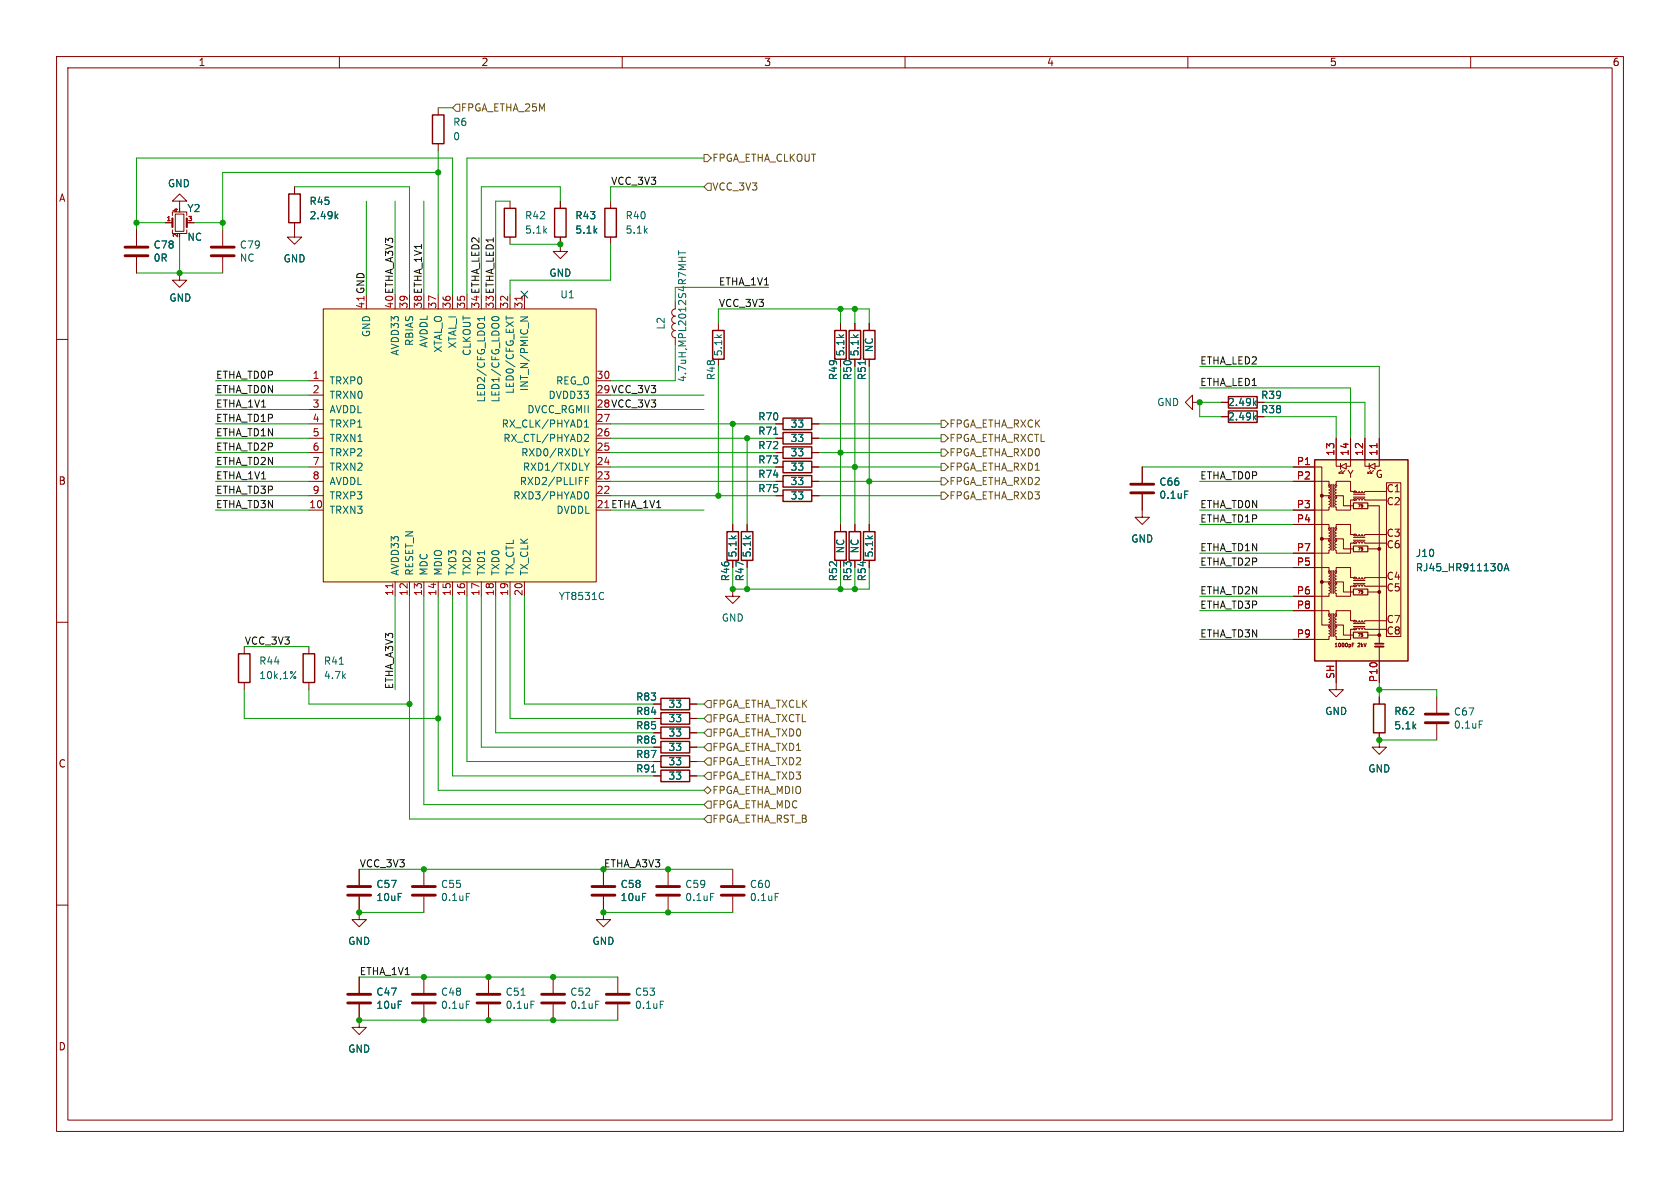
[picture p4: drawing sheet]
<svg xmlns="http://www.w3.org/2000/svg" width="297mm" height="210mm" viewBox="0 0 297 210" stroke-linecap="round" stroke-linejoin="round" font-family="sans-serif">
<g fill="none" stroke="#840000" stroke-width=".18">
<path d="M10 10h277v190h-277zM12 12h273v186h-273zM60 10v2M77.5 19.1v1.2M110 10v2M160 10v2M210 10v2M260 10v2M31.7 35.6h1.3l-1.3-1.3-1.2 1.3h1.2v1.2M77.5 25.4v1.3M24.1 40.6v2.8M24.1 45.5v2.8"/>
<path d="M31.7 48.3v1.2h1.3l-1.3 1.3-1.2-1.3h1.2M127 57.2v1.2M10 60h2M127 63.5v1.3M210.8 71.1v-1.2l-1.3 1.2 1.3 1.3v-1.3h1.3M215.9 71.1h1.3M215.9 73.7h1.3M222.2 71.1h1.3M222.2 73.7h1.3M148.6 92.7v1.3M148.6 99.1v1.2M151.1 92.7v1.3"/>
<path d="M10 110h2M236.2 120.7v1.2h1.3l-1.3 1.3-1.3-1.3h1.3M243.8 123.2v1.3M243.8 129.5v1.3M74.9 153.7v2.8M74.9 158.5v2.8M10 160h2M97.8 172.7v2.8M97.8 177.5v2.8M109.2 172.7v2.8M109.2 177.5v2.8"/>
</g>
<path d="M76.5 20.3h2v5.1h-2zM126 58.4h2v5.1h-2zM217.2 70.1h5v2h-5zM217.2 72.6h5v2.1h-5zM147.6 94h2v5.1h-2zM150.1 94h2v5.1h-2zM242.8 124.5h2.1v5h-2.1z" fill="none" stroke="#840000" stroke-width=".25"/>
<path d="M22.1 45.2h4.1M22.1 43.7h4.1M72.9 158.2h4.1M72.9 156.7h4.1M95.8 177.3h4M95.8 175.8h4M107.2 177.3h4.1M107.2 175.8h4.1" fill="none" stroke="#840000" stroke-width=".51"/>
<path d="M221.7 71.2l.4 .5M221.7 73.8l.4 .4M222.1 70.9l-.5 .4M222.1 73.4l-.5 .5M82.4 157.9h.6M105.3 177h.6M116.7 177h.6" fill="none" stroke="#006464" stroke-width=".18"/>
<path d="M232.4 81.3h16.5v35.5h-16.5z" fill="#ffffc2"/>
<g fill="#840000" stroke="#840000" stroke-width=".18">
<circle cx="243.8" cy="97" r=".25"/>
<circle cx="243.8" cy="104.6" r=".25"/>
<circle cx="243.8" cy="112.3" r=".25"/>
<circle cx="233.7" cy="87.6" r=".25"/>
<circle cx="233.7" cy="95.2" r=".25"/>
<circle cx="233.7" cy="102.9" r=".25"/>
<circle cx="239.5" cy="86.8" r=".08"/>
<circle cx="239.5" cy="88.4" r=".08"/>
<circle cx="239.5" cy="94.5" r=".08"/>
<circle cx="239.5" cy="96" r=".08"/>
<circle cx="239.5" cy="102.1" r=".08"/>
<circle cx="239.5" cy="103.7" r=".08"/>
<circle cx="239.5" cy="109.7" r=".08"/>
<circle cx="239.5" cy="111.3" r=".08"/>
<circle cx="236.2" cy="85.9" r=".08"/>
<circle cx="236.2" cy="87.9" r=".08"/>
<circle cx="236.2" cy="93.5" r=".08"/>
<circle cx="236.2" cy="95.5" r=".08"/>
<circle cx="236.2" cy="101.1" r=".08"/>
<circle cx="236.2" cy="103.1" r=".08"/>
<circle cx="236.2" cy="108.7" r=".08"/>
<circle cx="236.2" cy="110.7" r=".08"/>
<circle cx="234.9" cy="85.9" r=".08"/>
<circle cx="234.9" cy="87.9" r=".08"/>
<circle cx="234.9" cy="93.5" r=".08"/>
<circle cx="234.9" cy="95.5" r=".08"/>
<circle cx="234.9" cy="101.1" r=".08"/>
<circle cx="234.9" cy="103.1" r=".08"/>
<circle cx="234.9" cy="108.7" r=".08"/>
<circle cx="234.9" cy="110.7" r=".08"/>
</g>
<g fill="none" stroke="#840000" stroke-width=".18">
<path d="M90.2 35.6v1.2M99.1 35.6v1.2M107.9 35.6v1.2M39.4 40.6v2.8M39.4 45.5v2.8M52.1 40.6v1.3h1.2l-1.2 1.3-1.3-1.3h1.3M90.2 41.9v1.3M99.1 41.9v2.6h1.2l-1.2 1.2-1.3-1.2h1.3M107.9 41.9v1.3M119.4 55.9a.64 .64 0 0 0-.6 .6 .64 .64 0 0 0 .6 .7 .64 .64 0 0 0-.6 .6 .64 .64 0 0 0 .6 .6 .63 .63 0 0 0-.6 .7 .63 .63 0 0 0 .6 .6v1.3M119.4 53.3v1.3a.63 .63 0 0 0-.6 .6 .63 .63 0 0 0 .6 .7M148.6 57.2v1.2"/>
<path d="M137.2 77.5h1.2M137.2 74.9h1.2M143.5 77.5h1.3M143.5 74.9h1.3M148.6 63.5v1.3M236.2 77.5v4.9h.8M238.8 77.5v4.9h-.8M241.3 77.5v4.9h.8M243.8 77.5v4.9h-.7M129.5 92.7v1.3M129.5 99.1v1.2M132.1 92.7v1.3"/>
<path d="M137.2 87.6h1.2M137.2 82.6h1.2M137.2 85.1h1.2M137.2 80h1.2M143.5 87.6h1.3M143.5 82.6h1.3M143.5 85.1h1.3M143.5 80h1.3M201.9 87.4v4h1.3l-1.3 1.3-1.2-1.3h1.2M201.9 82.6v2.7M228.6 85.1h6.3v.5l.3 .2-.3 .3 .3 .3-.3 .2 .3 .2v.2l-.3 .1 .3 .3-.3 .2M228.6 92.7h6.3v.5l.3 .3-.3 .2 .3 .3-.3 .2 .3 .2v.2l-.3 .1 .3 .3-.3 .3"/>
<path d="M228.6 82.6h5.1v27.9h1.2M233.7 95.3h1.2M233.7 87.6h1.2M234.9 87.6l.3 .3-.3 .2 .3 .3-.3 .2 .3 .3-.3 .3 .3 .2-.3 .3v.5h-6.3M234.9 95.2l.3 .3-.3 .3 .3 .2-.3 .3 .3 .2-.3 .3 .3 .2-.3 .3v.5h-6.3M235.5 85.6v4.1M235.5 93.2v4.1M235.7 85.6v4.1M235.7 93.2v4.1M236.2 87.6h1.3v1.8h1.8M236.2 95.3h1.3v1.7h1.8M236.2 87.6l-.2 .2 .2 .3-.2 .1v.3l.2 .1-.2 .3 .2 .3-.2 .2 .2 .3v.5h2.6v-1.8h.5l.2-.3 .2 .1 .1 .2 .2-.3 .3 .3 .2-.3 .3 .3 .2-.3 .3 .3h3.8"/>
<path d="M236.2 95.8l-.2 .2v.2l.2 .1-.2 .1v.2l.2 .2-.2 .2 .2 .3v.5h2.6v-1.8h.5l.2-.2h.2l.1 .2 .2-.2 .3 .2 .2-.2 .3 .2 .2-.2 .3 .2h3.8M236.2 95.3l-.2 .2 .2 .3M236.7 83.4v.3h.3M237 82.4l1-.5v1zM237 81.9v1M237.2 83.4v.3h.3M237.2 83.2l-.5 .5M237.7 83.2l-.5 .5M239.3 87.9h2M239.3 95.5h2M239.3 87.4h2M239.3 95h2"/>
<path d="M240.1 89.1h.4l-.3 .5M240.1 96.7h.4l-.3 .6M240.9 89.3v.3M240.9 97v.2M240.9 89.1h-.2l-.1 .3M240.9 96.7h-.2l-.1 .3M241.8 89.4h2v24.4M241.8 83.4v.3h.3M241.8 97h2M242.1 82.4l1-.5v1zM242.1 81.9v1M242.3 83.4v.3h.3"/>
<path d="M242.3 83.2l-.5 .5M242.8 83.2l-.5 .5M245.1 85.3h2.5v27.2h-2.5zM245.1 86.9h-3.8l-.3 .2-.2-.2-.2 .2h-.2l-.1-.2-.1 .2h-.2l-.2-.2-.1 .2h-.2l-.2-.2h-.5v-1.8h-2.6v.5l-.2 .2 .2 .3-.2 .3 .2 .2-.2 .3 .2 .2-.2 .3 .2 .2M245.1 94.5h-3.8l-.3 .2-.2-.2-.2 .2h-.2l-.1-.2-.1 .2h-.2l-.2-.2-.1 .2h-.2l-.2-.2h-.5v-1.8h-2.6v.5l-.2 .3 .2 .2-.2 .3 .2 .2-.2 .3 .2 .2-.2 .3 .2 .3M43.2 114.3v1.3M54.6 114.3v1.3M129.5 104.1v1.3h1.3l-1.3 1.3-1.2-1.3h1.2M228.6 100.3h6.3v.5M228.6 108h6.3v.5l.3 .2-.3 .3 .3 .2v.2l-.3 .1 .2 .1 .1 .2-.3 .2M234.9 100.8l.3 .3-.3 .2 .3 .3-.1 .2-.2 .1 .3 .1v.3l-.3 .1 .3 .1v.2l-.2 .2h-1.3M234.9 102.9l.3 .2-.3 .3 .3 .2-.3 .3 .3 .2-.3 .3 .3 .3-.3 .2v.5h-6.3"/>
<path d="M234.9 110.5l.3 .2-.3 .3 .3 .2v.2l-.3 .1 .2 .1 .1 .2-.3 .2M234.9 112l.3 .3-.3 .2v.5h-6.3M234.9 110l.3 .2-.3 .3M235.5 100.8v4.1M235.5 108.5v4M235.7 100.8v4.1M235.7 108.5v4M236.2 102.9h1.3v1.7h1.8M236.2 110.5h1.3v1.8h1.8M236.2 110.5l-.2 .2 .2 .3-.2 .1v.2l.2 .2-.2 .3 .2 .2-.2 .3 .2 .2v.5h2.6v-1.7h.5l.2-.3 .2 .1 .1 .2 .2-.3 .3 .3 .2-.3 .3 .3 .2-.3 .3 .3h3.8M236.2 102.9l-.2 .1v.3l.2 .1-.2 .2 .2 .3M236.2 110l-.2 .2 .2 .3"/>
<path d="M236.2 116.8v3.9M239.1 114h.2M239.3 103.1h2M239.3 110.7h2M239.3 102.6h2M239.3 110.2h2M239.4 113.7h-.3v.6M240.1 104.4h.4l-.3 .5M240.1 112h.4l-.3 .5M240.9 104.6v.3M240.9 112.2v.3M240.9 104.4h-.2l-.1 .2"/>
<path d="M240.9 112h-.2l-.1 .2M241.8 112.3h2M241.8 104.6h2M243.8 114.3v6.4M245.1 102.1h-3.8l-.3 .3-.2-.3-.2 .3-.2-.1-.1-.2-.1 .2-.2 .1-.2-.3-.1 .2-.2 .1-.2-.3h-.5v-1.8h-2.6v.5l-.2 .3 .2 .2-.2 .3 .2 .3-.2 .2 .2 .3-.2 .2 .2 .3M245.1 103.6h-3.8l-.3-.2-.2 .2-.2-.2h-.2l-.1 .2-.1-.2h-.2l-.2 .2-.1-.2h-.2l-.2 .2h-.5v1.8h-2.6v-.5l-.2-.2 .2-.3-.2-.1v-.2l.2-.2M245.1 109.7h-3.8l-.3 .3-.2-.3-.2 .3-.2-.1-.1-.2-.1 .2-.2 .1-.2-.3-.1 .2-.2 .1-.2-.3h-.5v-1.7h-2.6v.5l-.2 .2 .2 .3-.2 .2 .2 .3-.2 .2 .2 .3M43.2 120.7v1.2M54.6 120.7v1.2M115.6 137.2h1.2M115.6 132.1h1.2M115.6 134.6h1.2"/>
<path d="M115.6 124.5h1.2M115.6 129.5h1.2M115.6 127h1.2M121.9 137.2h1.3M121.9 132.1h1.3M121.9 134.6h1.3M121.9 124.5h1.3M121.9 129.5h1.3M121.9 127h1.3M243.8 130.8v1.3h1.3l-1.3 1.3-1.2-1.3h1.2M254 123.2v2.8M254 128v2.8"/>
<path d="M63.5 158.5v4.1h1.3l-1.3 1.2-1.3-1.2h1.3M63.5 153.7v2.8M106.7 158.5v4.1h1.2l-1.2 1.2-1.3-1.2h1.3M106.7 153.7v2.8M118.1 153.7v2.8M118.1 158.5v2.8M129.5 153.7v2.8M129.5 158.5v2.8M63.5 177.5v4.1h1.3l-1.3 1.3-1.3-1.3h1.3M63.5 172.7v2.8M74.9 172.7v2.8M74.9 177.5v2.8"/>
<path d="M86.4 172.7v2.8M86.4 177.5v2.8"/>
</g>
<g fill="none" stroke="#840000" stroke-width=".25">
<path d="M89.2 36.8h2v5.1h-2zM98 36.8h2.1v5.1h-2.1zM106.9 36.8h2.1v5.1h-2.1zM147.6 58.4h2v5.1h-2zM138.4 76.5h5.1v2h-5.1zM138.4 79h5.1v2h-5.1zM138.4 73.9h5.1v2h-5.1zM128.5 94h2.1v5.1h-2.1zM131.1 94h2v5.1h-2zM138.4 81.5h5.1v2.1h-5.1zM138.4 86.6h5.1v2h-5.1zM138.4 84.1h5.1v2h-5.1z"/>
<path d="M232.4 81.3h16.5v35.5h-16.5zM42.2 115.6h2v5.1h-2zM53.6 115.6h2v5.1h-2zM116.8 136.1h5.1v2.1h-5.1zM116.8 131.1h5.1v2h-5.1zM116.8 133.6h5.1v2h-5.1zM116.8 123.4h5.1v2.1h-5.1zM116.8 128.5h5.1v2.1h-5.1zM116.8 126h5.1v2h-5.1z"/>
</g>
<path d="M243.1 113.8h1.5" fill="none" stroke="#840000" stroke-width=".3"/>
<path d="M243.1 114.3h1.5" fill="none" stroke="#840000" stroke-width=".33"/>
<path d="M239.3 88.9h2.5v1h-2.5zM239.3 96.5h2.5v1h-2.5zM239.3 104.1h2.5v1.1h-2.5zM239.3 111.8h2.5v1h-2.5z" fill="none" stroke="#840000" stroke-width=".2"/>
<path d="M243.4 78.4v.7" fill="none" stroke="#a90000" stroke-width=".18"/>
<g fill="none" stroke="#006464" stroke-width=".18">
<path d="M120 45.5h1.2M120 44.3v.8M120 44.7h1.2M120.6 45.5v.7M136.8 76.8h.7M209.4 86.8h.6M52.1 119.6l.2 .2-.2 .2M52.3 118.7l-1 1.3M60 117.4h.7M265.9 100.9l.4-1.3 .5 1.3M266 100.5h.6M115.2 136.5h.7"/>
<path d="M261.5 127.5h.6M125.6 157.9h.6M137 157.9h.7M82.4 177h.6M92.1 175.9h.7M93.9 177h.6"/>
</g>
<g fill="none" stroke="#840000" stroke-width=".51">
<path d="M37.3 45.2h4.1M37.3 43.7h4.1M199.9 87.1h4.1M199.9 85.6h4.1M252 127.8h4M252 126.2h4M61.5 158.2h4M61.5 156.7h4M104.6 158.2h4.1M104.6 156.7h4.1M116.1 158.2h4M116.1 156.7h4"/>
<path d="M127.5 158.2h4.1M127.5 156.7h4.1M61.5 177.3h4M61.5 175.8h4M72.9 177.3h4.1M72.9 175.8h4.1M84.3 177.3h4.1M84.3 175.8h4.1"/>
</g>
<path d="M57.1 54.6h48.3v48.3h-48.3z" fill="#ffffc2"/>
<g fill="none" stroke="#840000" stroke-width=".18">
<path d="M29.2 39.4h1.3M30.5 38.1v-.6h2.5v.6M31 37.8h1.5v3.1h-1.5zM33 39.4h1.3M52.1 33v1.3M52.1 39.4v1.2M99.1 35.6v1.2M24.1 40.6v2.8M24.1 45.5v2.8M30.5 40.6v.7h2.5v-.7M57.1 54.6h48.3v48.3h-48.3zM72.4 52.1v2.5"/>
<path d="M77.5 52.1v2.5M80 52.1v2.5M82.5 52.1v2.5M90.2 52.1v2.5M92.7 52.1v2.5M99.1 41.9v1.3M148.6 57.2v1.2M151.1 57.2v1.2M153.7 57.2v1.2M54.6 67.3h2.5M54.6 69.9h2.5M54.6 72.4h2.5"/>
<path d="M54.6 74.9h2.5M54.6 77.5h2.5M105.4 67.3h2.5M105.4 74.9h2.5M105.4 77.5h2.5M137.2 74.9h1.2M137.2 77.5h1.2M143.5 74.9h1.3M143.5 77.5h1.3M148.6 63.5v1.3M151.1 63.5v1.3M153.7 63.5v1.3"/>
<path d="M215.9 71.1h1.3M215.9 73.7h1.3M222.2 71.1h1.3M222.2 73.7h1.3M236.2 77.5v3.8M238.8 77.5v3.8M241.3 77.5v3.8M243.8 77.5v3.8M54.6 80h2.5M54.6 82.6h2.5M54.6 85.1h2.5M54.6 87.6h2.5"/>
<path d="M54.6 90.2h2.5M105.4 80h2.5M105.4 82.6h2.5M105.4 85.1h2.5M105.4 87.6h2.5M129.5 92.7v1.3M129.5 99.1v1.2M132.1 92.7v1.3M137.2 80h1.2M137.2 82.6h1.2M137.2 85.1h1.2M137.2 87.6h1.2"/>
<path d="M143.5 80h1.3M143.5 82.6h1.3M143.5 85.1h1.3M143.5 87.6h1.3M148.6 92.7v1.3M148.6 99.1v1.2M151.1 92.7v1.3M153.7 92.7v1.3M201.9 82.6v2.7M201.9 87.4v2.8M228.6 82.6h3.8M228.6 85.1h3.8"/>
<path d="M228.6 90.2h3.8M228.6 92.7h3.8M228.6 97.8h3.8M69.8 102.9v2.5M72.4 102.9v2.5M74.9 102.9v2.5M77.5 102.9v2.5M80 102.9v2.5M82.5 102.9v2.5M85.1 102.9v2.5M87.6 102.9v2.5M90.2 102.9v2.5"/>
<path d="M92.7 102.9v2.5M228.6 100.3h3.8M228.6 105.4h3.8M228.6 108h3.8M228.6 113h3.8M236.2 116.8v3.9M243.8 116.8v3.9M115.6 137.2h1.2M115.6 132.1h1.2M115.6 134.6h1.2M115.6 124.5h1.2M115.6 129.5h1.2"/>
<path d="M115.6 127h1.2M121.9 137.2h1.3M121.9 132.1h1.3M121.9 134.6h1.3M121.9 124.5h1.3M121.9 129.5h1.3M121.9 127h1.3M243.8 123.2v1.3M243.8 129.5v1.3M63.5 153.7v2.8M63.5 158.5v2.8M106.7 153.7v2.8"/>
<path d="M106.7 158.5v2.8M63.5 172.7v2.8M63.5 177.5v2.8"/>
</g>
<path d="M92.3 52.4v.7M243.4 78.4v.7M69.4 103.2v.7" fill="none" stroke="#a90000" stroke-width=".18"/>
<g fill="none" stroke="#006464" stroke-width=".18">
<path d="M59.4 38.2l.3 .5M59.7 37.8l-.4 .5M85.7 56v.7M85.7 56.3h-1.3l.4 .4M87 56.5l-.1-.1a.68 .68 0 0 1 .7-.4 .68 .68 0 0 1 .6 .4l-.1 .1M89.5 55.8v.8M92 56h1.3l-1.3 .8M103.3 79.3l.4 .7M103.3 75.5h.8M103.3 74.6l.4-.4v1.3M103.5 76.8h.4l.2 .3-.8 .9h.8M103.7 80v.6"/>
<path d="M104.2 79.3l-.5 .7M136.8 76.8h.7M153 63.8v.7M221.7 71.2l.4 .5M221.7 73.8l.4 .4M222.1 70.9l-.5 .4M222.1 73.4l-.5 .5M103.4 87.1l.2-.2a.68 .68 0 0 1 .5 .7 .68 .68 0 0 1-.5 .6l-.2-.1M103.5 85h.4M104.1 84.4h-.6v1.3M104.2 81.9l-.5 .6M209.4 86.8h.6"/>
<path d="M106.6 104.8h.1M106.7 105.9h-.1M265.9 100.9l.4-1.3 .5 1.3M266 100.5h.6M115.2 136.5h.7"/>
</g>
<path d="M30.5 38.6v1.5M33 38.6v1.5" fill="none" stroke="#840000" stroke-width=".38"/>
<path d="M51.1 34.3h2v5.1h-2zM150.1 58.4h2v5.1h-2zM152.7 58.4h2v5.1h-2zM152.7 94h2v5.1h-2z" fill="none" stroke="#840000" stroke-width=".25"/>
<g fill="none" stroke="#725600" stroke-width=".18">
<path d="M80 19.1l.6-.7h.7v1.3h-.7zM124.5 27.3h.6l.6 .6-.6 .7h-.6zM125.1 32.4h.6v1.3h-.6l-.6-.7zM166.4 76.8h.6l.6 .7-.6 .6h-.6zM166.4 79.4h.6l.6 .6-.6 .6h-.6zM166.4 74.3h.6l.6 .6-.6 .7h-.6zM166.4 81.9h.6l.6 .7-.6 .6h-.6zM166.4 84.5h.6l.6 .6-.6 .6h-.6zM166.4 87h.6l.6 .6-.6 .7h-.6zM124.5 139.7l.6-.6 .6 .6-.6 .6zM125.1 134h.6v1.3h-.6l-.6-.7zM125.1 123.8h.6v1.3h-.6l-.6-.6z"/>
<path d="M125.1 126.4h.6v1.2h-.6l-.6-.6zM125.1 128.9h.6v1.3h-.6l-.6-.7zM125.1 136.5h.6v1.3h-.6l-.6-.6zM125.1 131.4h.6v1.3h-.6l-.6-.6zM125.1 144.1h.6v1.3h-.6l-.6-.6zM125.1 141.6h.6v1.3h-.6l-.6-.7z"/>
</g>
<g fill="none" stroke="#009600" stroke-width=".18">
<path d="M77.5 19.1h2.5M24.1 39.4h5.1M34.3 39.4h5.1M52.1 33h20.3v19.1M64.8 35.6v16.5M69.8 35.6v16.5M74.9 35.6v16.5M77.5 30.5h-38.1v10.1M77.5 26.7v25.4M90.2 35.6h-2.6v16.5M99.1 35.6v-2.6h-14v19.1M124.5 27.9h-42v24.2"/>
<path d="M124.5 33h-16.6v2.6M24.1 40.6v-12.7h55.9v24.2M24.1 48.3h15.3M31.7 41.9v6.4M90.2 43.2h8.9M107.9 43.2v6.3h-17.7v2.6M127 57.2v-2.6h26.7v2.6M135.9 50.8h-16.5v2.5M148.6 54.6v2.6M151.1 54.6v2.6M38.1 69.9h16.5M38.1 67.3h16.5"/>
<path d="M38.1 72.4h16.5M38.1 74.9h16.5M38.1 77.5h16.5M107.9 69.9h16.6M107.9 72.4h16.6M107.9 74.9h29.3M107.9 77.5h29.3M119.4 61v6.3h-11.5M127 64.8v22.8M129.5 74.9v17.8M132.1 77.5v15.2M144.8 74.9h21.6"/>
<path d="M144.8 77.5h21.6M148.6 64.8v27.9M151.1 64.8v27.9M153.7 64.8v27.9M212.1 68.6h26.7v8.9M212.1 64.8h31.7v12.7M215.9 71.1h-3.8v2.6h3.8M223.5 73.7h12.7v3.8M223.5 71.1h17.8v6.4M38.1 82.6h16.5M38.1 87.6h16.5M38.1 85.1h16.5"/>
<path d="M38.1 90.2h16.5M38.1 80h16.5M107.9 82.6h29.3M107.9 87.6h29.3M107.9 85.1h29.3M107.9 90.2h16.6M107.9 80h29.3M144.8 82.6h21.6M144.8 87.6h21.6M144.8 85.1h21.6M144.8 80h21.6M201.9 82.6h26.7"/>
<path d="M212.1 85.1h16.5M212.1 90.2h16.5M212.1 97.8h16.5M212.1 92.7h16.5M43.2 114.3h11.4M69.8 105.4v16.5M72.4 105.4v39.4h52.1M74.9 105.4v36.8h49.6M77.5 105.4v34.3h47M80 105.4v31.8h35.6M82.5 105.4v29.2h33.1M85.1 105.4v26.7h30.5"/>
<path d="M87.6 105.4v24.1h28M90.2 105.4v21.6h25.4M92.7 105.4v19.1h22.9M129.5 100.3v3.8h24.2v-3.8M132.1 100.3v3.8M148.6 100.3v3.8M151.1 100.3v3.8M212.1 100.3h16.5M212.1 108h16.5M212.1 113h16.5M212.1 105.4h16.5M43.2 121.9v5.1h34.3"/>
<path d="M54.6 121.9v2.6h17.8M123.2 127h1.3M123.2 124.5h1.3M123.2 132.1h1.3M123.2 129.5h1.3M123.2 137.2h1.3M123.2 134.6h1.3M243.8 120.7v2.5M243.8 130.8h10.2M243.8 121.9h10.2v1.3M63.5 153.7h66M63.5 172.7h45.7"/>
<path d="M63.5 161.3h11.4M106.7 161.3h22.8M63.5 180.3h45.7"/>
</g>
<path d="M92.1 51.5l1.2 1.2M93.3 51.5l-1.2 1.2" fill="none" stroke="#000084" stroke-width=".18"/>
<g fill="#009600" stroke="#009600" stroke-width=".18">
<circle cx="77.5" cy="127" r=".46"/>
<circle cx="74.9" cy="153.7" r=".46"/>
<circle cx="118.1" cy="161.3" r=".46"/>
<circle cx="72.4" cy="124.5" r=".46"/>
<circle cx="39.4" cy="39.4" r=".46"/>
<circle cx="24.1" cy="39.4" r=".46"/>
<circle cx="31.7" cy="48.3" r=".46"/>
<circle cx="99.1" cy="43.2" r=".46"/>
<circle cx="77.5" cy="30.5" r=".46"/>
<circle cx="97.8" cy="172.7" r=".46"/>
<circle cx="63.5" cy="180.3" r=".46"/>
<circle cx="74.9" cy="180.3" r=".46"/>
<circle cx="86.4" cy="172.7" r=".46"/>
<circle cx="106.7" cy="161.3" r=".46"/>
<circle cx="63.5" cy="161.3" r=".46"/>
<circle cx="74.9" cy="172.7" r=".46"/>
<circle cx="86.4" cy="180.3" r=".46"/>
<circle cx="97.8" cy="180.3" r=".46"/>
<circle cx="148.6" cy="54.6" r=".46"/>
<circle cx="129.5" cy="74.9" r=".46"/>
<circle cx="148.6" cy="80" r=".46"/>
<circle cx="153.7" cy="85.1" r=".46"/>
<circle cx="151.1" cy="82.6" r=".46"/>
<circle cx="129.5" cy="104.1" r=".46"/>
<circle cx="132.1" cy="77.5" r=".46"/>
<circle cx="151.1" cy="54.6" r=".46"/>
<circle cx="151.1" cy="104.1" r=".46"/>
<circle cx="148.6" cy="104.1" r=".46"/>
<circle cx="132.1" cy="104.1" r=".46"/>
<circle cx="127" cy="87.6" r=".46"/>
<circle cx="212.1" cy="71.1" r=".46"/>
<circle cx="243.8" cy="130.8" r=".46"/>
<circle cx="243.8" cy="121.9" r=".46"/>
<circle cx="118.1" cy="153.7" r=".46"/>
</g>
<g font-size="1.8" fill="#840000">
<text x="35" y="11.9">1</text>
<text x="85" y="11.9">2</text>
<text x="135" y="11.9">3</text>
<text x="185" y="11.9">4</text>
<text x="235" y="11.9">5</text>
<text x="285" y="11.9">6</text>
<text x="10.3" y="35.9">A</text>
<text x="10.3" y="85.9">B</text>
<text x="238.1" y="84.7">Y</text>
<text x="243.1" y="84.7">G</text>
<text x="245" y="87.2">C1</text>
<text x="245" y="89.5">C2</text>
<text x="245" y="95.1">C3</text>
<text x="245" y="97.1">C6</text>
<text x="131.7" y="102.9" transform="rotate(-90 131.7 102.9)">R47</text>
<text x="150.7" y="102.9" transform="rotate(-90 150.7 102.9)">R53</text>
<text x="153.3" y="102.9" transform="rotate(-90 153.3 102.9)">R54</text>
<text x="245" y="102.7">C4</text>
<text x="245" y="104.7">C5</text>
<text x="245" y="110.3">C7</text>
<text x="245" y="112.4">C8</text>
<text x="10.3" y="135.9">C</text>
<text x="10.3" y="185.9">D</text>
</g>
<g font-size="1.8" fill="#006464">
<text x="80" y="22.5">R6</text>
<text x="80" y="25">0</text>
<text x="29.6" y="33.3">GND</text>
<text x="33" y="37.7">Y2</text>
<text x="54.6" y="36.4">R45</text>
<text x="54.6" y="39">2.49k</text>
<text x="92.7" y="41.5">5.1k</text>
<text x="92.7" y="39">R42</text>
<text x="101.6" y="41.5">5.1k</text>
<text x="101.6" y="39">R43</text>
<text x="110.5" y="41.5">5.1k</text>
<text x="110.5" y="39">R40</text>
<text x="27.1" y="46.5">0R</text>
<text x="27.1" y="44.1">C78</text>
<text x="33" y="42.8">NC</text>
<text x="42.3" y="46.5">NC</text>
<text x="42.3" y="44.1">C79</text>
<text x="50" y="46.6">GND</text>
<text x="29.8" y="53.5">GND</text>
<text x="97" y="49.1">GND</text>
<text x="99" y="52.9">U1</text>
<text x="65.6" y="59.7" transform="rotate(-90 65.6 59.7)">GND</text>
<text x="117.7" y="58.4" transform="rotate(-90 117.7 58.4)">L2</text>
<text x="70.7" y="63" transform="rotate(-90 70.7 63)">AVDD33</text>
<text x="73.3" y="61.3" transform="rotate(-90 73.3 61.3)">RBIAS</text>
<text x="75.8" y="61.6" transform="rotate(-90 75.8 61.6)">AVDDL</text>
<text x="78.3" y="62.4" transform="rotate(-90 78.3 62.4)">XTAL_O</text>
<text x="80.9" y="61.7" transform="rotate(-90 80.9 61.7)">XTAL_I</text>
<text x="83.4" y="63" transform="rotate(-90 83.4 63)">CLKOUT</text>
<text x="127.9" y="63.1" transform="rotate(-90 127.9 63.1)">5.1k</text>
<text x="149.5" y="63.1" transform="rotate(-90 149.5 63.1)">5.1k</text>
<text x="152" y="63.1" transform="rotate(-90 152 63.1)">5.1k</text>
<text x="154.5" y="62.4" transform="rotate(-90 154.5 62.4)">NC</text>
<text x="58.2" y="68.2">TRXP0</text>
<text x="58.2" y="70.7">TRXN0</text>
<text x="86" y="71.3" transform="rotate(-90 86 71.3)">LED2/CFG_LDO1</text>
<text x="88.5" y="71.3" transform="rotate(-90 88.5 71.3)">LED1/CFG_LDO0</text>
<text x="91" y="69.7" transform="rotate(-90 91 69.7)">LED0/CFG_EXT</text>
<text x="93.6" y="69.3" transform="rotate(-90 93.6 69.3)">INT_N/PMIC_N</text>
<text x="96.9" y="70.7">DVDD33</text>
<text x="98.2" y="68.2">REG_O</text>
<text x="121.5" y="67.7" transform="rotate(-90 121.5 67.7)">4.7uH,MPL2012S4R7MHT</text>
<text x="126.6" y="67.3" transform="rotate(-90 126.6 67.3)">R48</text>
<text x="148.2" y="67.3" transform="rotate(-90 148.2 67.3)">R49</text>
<text x="150.7" y="67.3" transform="rotate(-90 150.7 67.3)">R50</text>
<text x="153.3" y="67.3" transform="rotate(-90 153.3 67.3)">R51</text>
<text x="204.5" y="72">GND</text>
<text x="217" y="72">2.49k</text>
<text x="222.8" y="70.7">R39</text>
<text x="58.2" y="73.3">AVDDL</text>
<text x="58.2" y="75.8">TRXP1</text>
<text x="88.6" y="75.8">RX_CLK/PHYAD1</text>
<text x="93.1" y="73.3">DVCC_RGMII</text>
<text x="133.9" y="77.1">R71</text>
<text x="133.9" y="74.5">R70</text>
<text x="139.7" y="75.8">33</text>
<text x="217" y="74.5">2.49k</text>
<text x="222.8" y="73.3">R38</text>
<text x="58.2" y="78.3">TRXN1</text>
<text x="58.2" y="80.9">TRXP2</text>
<text x="58.2" y="83.4">TRXN2</text>
<text x="88.9" y="78.3">RX_CTL/PHYAD2</text>
<text x="92" y="80.9">RXD0/RXDLY</text>
<text x="92.3" y="83.4">RXD1/TXDLY</text>
<text x="133.9" y="79.6">R72</text>
<text x="133.9" y="82.1">R73</text>
<text x="139.7" y="78.3">33</text>
<text x="139.7" y="80.9">33</text>
<text x="139.7" y="83.4">33</text>
<text x="58.2" y="86">AVDDL</text>
<text x="58.2" y="88.5">TRXP3</text>
<text x="90.6" y="88.5">RXD3/PHYAD0</text>
<text x="91.8" y="86">RXD2/PLLIFF</text>
<text x="133.9" y="87.2">R75</text>
<text x="133.9" y="84.7">R74</text>
<text x="139.7" y="88.5">33</text>
<text x="139.7" y="86">33</text>
<text x="204.9" y="86.1">C66</text>
<text x="204.9" y="88.4">0.1uF</text>
<text x="58.2" y="91">TRXN3</text>
<text x="98.3" y="91">DVDDL</text>
<text x="70.7" y="101.9" transform="rotate(-90 70.7 101.9)">AVDD33</text>
<text x="73.3" y="101.9" transform="rotate(-90 73.3 101.9)">RESET_N</text>
<text x="75.8" y="101.9" transform="rotate(-90 75.8 101.9)">MDC</text>
<text x="78.3" y="101.9" transform="rotate(-90 78.3 101.9)">MDIO</text>
<text x="80.9" y="101.9" transform="rotate(-90 80.9 101.9)">TXD3</text>
<text x="83.4" y="101.9" transform="rotate(-90 83.4 101.9)">TXD2</text>
<text x="86" y="101.9" transform="rotate(-90 86 101.9)">TXD1</text>
<text x="88.5" y="101.9" transform="rotate(-90 88.5 101.9)">TXD0</text>
<text x="91" y="101.9" transform="rotate(-90 91 101.9)">TX_CTL</text>
<text x="93.6" y="101.9" transform="rotate(-90 93.6 101.9)">TX_CLK</text>
<text x="130.4" y="98.6" transform="rotate(-90 130.4 98.6)">5.1k</text>
<text x="132.9" y="98.6" transform="rotate(-90 132.9 98.6)">5.1k</text>
<text x="149.5" y="97.9" transform="rotate(-90 149.5 97.9)">NC</text>
<text x="152" y="97.9" transform="rotate(-90 152 97.9)">NC</text>
<text x="154.5" y="98.6" transform="rotate(-90 154.5 98.6)">5.1k</text>
<text x="199.9" y="96.1">GND</text>
<text x="250.2" y="101.2">RJ45_HR911130A</text>
<text x="250.2" y="98.7">J10</text>
<text x="98.7" y="106.3">YT8531C</text>
<text x="129.1" y="102.9" transform="rotate(-90 129.1 102.9)">R46</text>
<text x="148.2" y="102.9" transform="rotate(-90 148.2 102.9)">R52</text>
<text x="127.5" y="110.1">GND</text>
<text x="45.7" y="117.7">R44</text>
<text x="57.2" y="117.7">R41</text>
<text x="45.7" y="120.2">10k,1%</text>
<text x="57.2" y="120.2">4.7k</text>
<text x="112.4" y="124.1">R83</text>
<text x="118.1" y="125.3">33</text>
<text x="112.4" y="131.7">R86</text>
<text x="112.4" y="129.1">R85</text>
<text x="112.4" y="126.6">R84</text>
<text x="118.1" y="130.4">33</text>
<text x="118.1" y="127.9">33</text>
<text x="234.2" y="126.6">GND</text>
<text x="246.4" y="129.1">5.1k</text>
<text x="246.4" y="126.6">R62</text>
<text x="256.9" y="126.7">C67</text>
<text x="256.9" y="129">0.1uF</text>
<text x="112.4" y="136.8">R91</text>
<text x="112.4" y="134.2">R87</text>
<text x="118.1" y="132.9">33</text>
<text x="118.1" y="135.5">33</text>
<text x="241.8" y="136.8">GND</text>
<text x="118.1" y="138">33</text>
<text x="66.4" y="157.2">C57</text>
<text x="66.4" y="159.5">10uF</text>
<text x="77.9" y="157.2">C55</text>
<text x="77.9" y="159.5">0.1uF</text>
<text x="109.6" y="157.2">C58</text>
<text x="109.6" y="159.5">10uF</text>
<text x="121" y="157.2">C59</text>
<text x="121" y="159.5">0.1uF</text>
<text x="132.5" y="157.2">C60</text>
<text x="132.5" y="159.5">0.1uF</text>
<text x="61.5" y="167.2">GND</text>
<text x="104.6" y="167.2">GND</text>
<text x="66.4" y="176.2">C47</text>
<text x="66.4" y="178.5">10uF</text>
<text x="77.9" y="176.2">C48</text>
<text x="77.9" y="178.5">0.1uF</text>
<text x="89.3" y="176.2">C51</text>
<text x="89.3" y="178.5">0.1uF</text>
<text x="100.7" y="176.2">C52</text>
<text x="100.7" y="178.5">0.1uF</text>
<text x="112.2" y="176.2">C53</text>
<text x="112.2" y="178.5">0.1uF</text>
<text x="61.5" y="186.3">GND</text>
</g>
<g font-size="1.8" fill="#725600">
<text x="81.4" y="19.9">FPGA_ETHA_25M</text>
<text x="125.8" y="28.8">FPGA_ETHA_CLKOUT</text>
<text x="125.8" y="33.9">VCC_3V3</text>
<text x="167.7" y="75.8">FPGA_ETHA_RXCK</text>
<text x="167.7" y="78.3">FPGA_ETHA_RXCTL</text>
<text x="167.7" y="83.4">FPGA_ETHA_RXD1</text>
<text x="167.7" y="80.9">FPGA_ETHA_RXD0</text>
<text x="167.7" y="86">FPGA_ETHA_RXD2</text>
<text x="167.7" y="88.5">FPGA_ETHA_RXD3</text>
<text x="125.8" y="125.3">FPGA_ETHA_TXCLK</text>
<text x="125.8" y="127.9">FPGA_ETHA_TXCTL</text>
<text x="125.8" y="130.4">FPGA_ETHA_TXD0</text>
<text x="125.8" y="135.5">FPGA_ETHA_TXD2</text>
<text x="125.8" y="132.9">FPGA_ETHA_TXD1</text>
<text x="125.8" y="140.6">FPGA_ETHA_MDIO</text>
<text x="125.8" y="143.1">FPGA_ETHA_MDC</text>
<text x="125.8" y="138">FPGA_ETHA_TXD3</text>
<text x="125.8" y="145.6">FPGA_ETHA_RST_B</text>
</g>
<g font-size="1.8" fill="#0f0f0f">
<text x="107.9" y="32.8">VCC_3V3</text>
<text x="127" y="50.5">ETHA_1V1</text>
<text x="64.5" y="54.7" transform="rotate(-90 64.5 54.7)">41 GND</text>
<text x="69.6" y="54.7" transform="rotate(-90 69.6 54.7)">40 ETHA_A3V3</text>
<text x="74.7" y="54.7" transform="rotate(-90 74.7 54.7)">38 ETHA_1V1</text>
<text x="84.8" y="54.7" transform="rotate(-90 84.8 54.7)">34 ETHA_LED2</text>
<text x="87.4" y="54.7" transform="rotate(-90 87.4 54.7)">33 ETHA_LED1</text>
<text x="127" y="54.3">VCC_3V3</text>
<text x="212.1" y="64.5">ETHA_LED2</text>
<text x="38.1" y="67">ETHA_TD0P</text>
<text x="38.1" y="69.6">ETHA_TD0N</text>
<text x="105.4" y="69.6">29 VCC_3V3</text>
<text x="212.1" y="68.3">ETHA_LED1</text>
<text x="38.1" y="72.1">ETHA_1V1</text>
<text x="38.1" y="74.7">ETHA_TD1P</text>
<text x="38.1" y="77.2">ETHA_TD1N</text>
<text x="105.4" y="72.1">28 VCC_3V3</text>
<text x="38.1" y="82.3">ETHA_TD2N</text>
<text x="38.1" y="79.7">ETHA_TD2P</text>
<text x="38.1" y="89.9">ETHA_TD3N</text>
<text x="38.1" y="87.4">ETHA_TD3P</text>
<text x="38.1" y="84.8">ETHA_1V1</text>
<text x="105.4" y="89.9">21 ETHA_1V1</text>
<text x="212.1" y="89.9">ETHA_TD0N</text>
<text x="212.1" y="84.8">ETHA_TD0P</text>
<text x="212.1" y="92.4">ETHA_TD1P</text>
<text x="212.1" y="100.1">ETHA_TD2P</text>
<text x="212.1" y="97.5">ETHA_TD1N</text>
<text x="212.1" y="105.1">ETHA_TD2N</text>
<text x="212.1" y="107.7">ETHA_TD3P</text>
<text x="212.1" y="112.8">ETHA_TD3N</text>
<text x="43.2" y="114">VCC_3V3</text>
<text x="69.6" y="121.9" transform="rotate(-90 69.6 121.9)">ETHA_A3V3</text>
<text x="63.5" y="153.4">VCC_3V3</text>
<text x="63.5" y="172.5">ETHA_1V1</text>
</g>
<g font-size="1.8" fill="#a90000">
<text x="72.1" y="54.7" transform="rotate(-90 72.1 54.7)">39</text>
<text x="77.2" y="54.7" transform="rotate(-90 77.2 54.7)">37</text>
<text x="79.8" y="54.7" transform="rotate(-90 79.8 54.7)">36</text>
<text x="82.3" y="54.7" transform="rotate(-90 82.3 54.7)">35</text>
<text x="89.9" y="54.7" transform="rotate(-90 89.9 54.7)">32</text>
<text x="92.5" y="54.7" transform="rotate(-90 92.5 54.7)">31</text>
<text x="55.2" y="67.1">1</text>
<text x="55.2" y="69.6">2</text>
<text x="105.4" y="67.1">30</text>
<text x="55.2" y="72.1">3</text>
<text x="55.2" y="74.7">4</text>
<text x="55.2" y="77.2">5</text>
<text x="105.4" y="74.7">27</text>
<text x="105.4" y="77.2">26</text>
<text x="55.2" y="79.8">6</text>
<text x="55.2" y="82.3">7</text>
<text x="105.4" y="79.8">25</text>
<text x="105.4" y="82.3">24</text>
<text x="229.2" y="82.3">P1</text>
<text x="236" y="80.7" transform="rotate(-90 236 80.7)">13</text>
<text x="238.5" y="80.7" transform="rotate(-90 238.5 80.7)">14</text>
<text x="241" y="80.7" transform="rotate(-90 241 80.7)">12</text>
<text x="243.6" y="80.7" transform="rotate(-90 243.6 80.7)">11</text>
<text x="54.6" y="89.9">10</text>
<text x="55.2" y="84.8">8</text>
<text x="55.2" y="87.4">9</text>
<text x="105.4" y="84.8">23</text>
<text x="105.4" y="87.4">22</text>
<text x="229.2" y="84.8">P2</text>
<text x="229.2" y="89.9">P3</text>
<text x="229.2" y="92.5">P4</text>
<text x="229.2" y="97.5">P7</text>
<text x="229.2" y="100.1">P5</text>
<text x="69.6" y="105.5" transform="rotate(-90 69.6 105.5)">11</text>
<text x="72.1" y="105.5" transform="rotate(-90 72.1 105.5)">12</text>
<text x="74.7" y="105.5" transform="rotate(-90 74.7 105.5)">13</text>
<text x="77.2" y="105.5" transform="rotate(-90 77.2 105.5)">14</text>
<text x="79.8" y="105.5" transform="rotate(-90 79.8 105.5)">15</text>
<text x="82.3" y="105.5" transform="rotate(-90 82.3 105.5)">16</text>
<text x="84.8" y="105.5" transform="rotate(-90 84.8 105.5)">17</text>
<text x="87.4" y="105.5" transform="rotate(-90 87.4 105.5)">18</text>
<text x="89.9" y="105.5" transform="rotate(-90 89.9 105.5)">19</text>
<text x="92.5" y="105.5" transform="rotate(-90 92.5 105.5)">20</text>
<text x="229.2" y="105.2">P6</text>
<text x="229.2" y="107.7">P8</text>
<text x="229.2" y="112.8">P9</text>
<text x="236" y="120.1" transform="rotate(-90 236 120.1)">SH</text>
<text x="243.6" y="120.7" transform="rotate(-90 243.6 120.7)">P10</text>
</g>
<text font-size="1.8" fill="#009600" x="106.7" y="153.4">ETHA_A3V3</text>
<g font-size="1.1" fill="#a90000">
<text x="29.3" y="39.1">1</text>
<text x="31.5" y="37.7" transform="rotate(-90 31.5 37.7)">4</text>
<text x="33.1" y="39.1">3</text>
<text x="31.5" y="42.1" transform="rotate(-90 31.5 42.1)">2</text>
</g>
<g font-size=".9" fill="#840000">
<text x="235.8" y="114.6">1000pF</text>
<text x="240.1" y="114.6">2kV</text>
</g>
<g font-size=".7" fill="#840000">
<text x="239.9" y="89.9">75</text>
<text x="239.9" y="97.5">75</text>
<text x="239.9" y="105.1">75</text>
<text x="239.9" y="112.8">75</text>
</g>
</svg>
